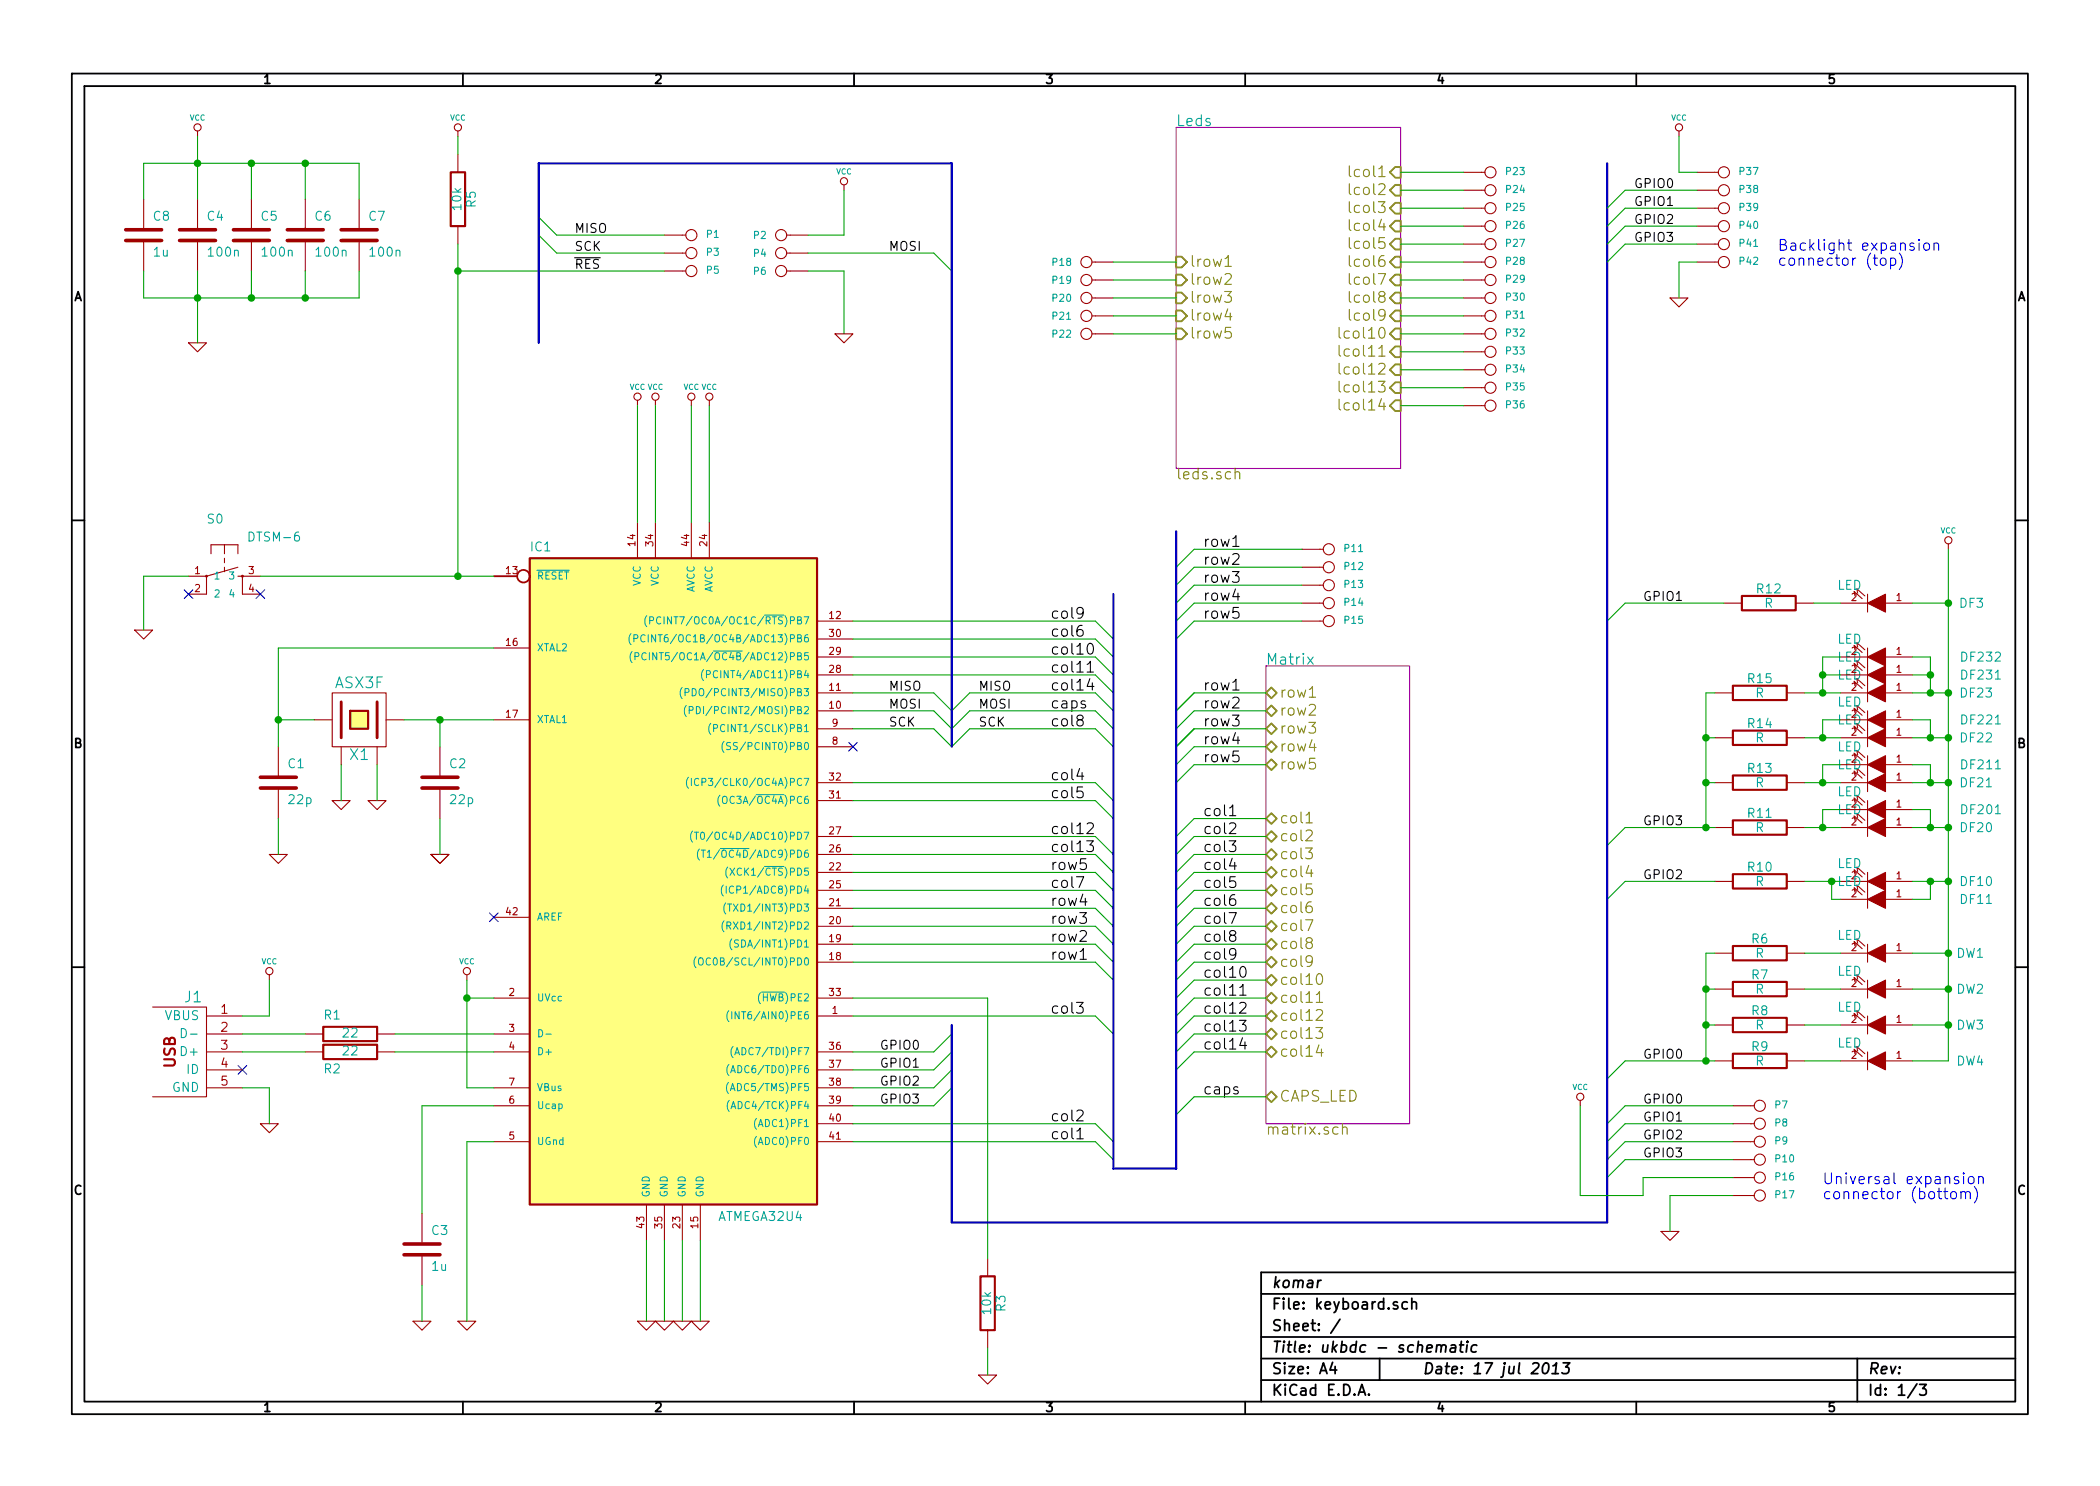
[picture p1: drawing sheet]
<svg xmlns="http://www.w3.org/2000/svg" width="297mm" height="210mm" viewBox="0 0 297 210" stroke-linecap="round" stroke-linejoin="round" font-family="sans-serif">
<g fill="none" stroke="#000" stroke-width=".25">
<path d="M10.2 10.4h276.6v189.7h-276.6zM11.9 12.2h273.2v186.1h-273.2zM65.5 10.4v1.8M120.8 10.4v1.8M176.1 10.4v1.8M231.4 10.4v1.8M10.2 73.6h1.7M285.1 73.6h1.7M10.2 136.8h1.7M285.1 136.8h1.7M65.5 198.3v1.8M120.8 198.3v1.8"/>
<path d="M176.1 198.3v1.8M178.4 183.1h106.7M178.4 189.2h106.7M178.4 195.3h106.7M178.4 192.2h106.7M186.9 181.1l-.3 .1-.2 .3M188.5 192.8l-.4 1h1M188.8 193.3v1.1M189.5 186.7l-1.3 1.9M192.1 197.4l.5-1.5 .5 1.5M192.3 197h.7M193.6 197.3h.1l-.1 .1-.1-.1h.1v.1"/>
<path d="M195.1 192.2v3.1M197.7 184.3l-.4-.1-.2 .2 .1 .2 .5 .2v.1v.2l-.2 .1-.4-.1M199.1 184.3a.48 .48 0 0 0-.7 0l-.1 .6a.48 .48 0 0 0 .8 .2M199.7 184.3a.38 .38 0 0 1 .7 .1v.8M199.7 183.7v1.5M203.2 190.4a.38 .38 0 0 1 .7 .1l-.1 .8M203.3 190.3l-.2 1M203.9 190.5a.35 .35 0 0 1 .3-.2 .35 .35 0 0 1 .3 .2l-.1 .8M205.3 190.4l.1-.1 .4 .1 .1 .1-.1 .8M205.9 190.7h-.5a.35 .35 0 0 0-.2 .5l.1 .1 .5-.1M206.5 190.3h.5M206.7 189.8l-.1 1.3v.1l.3 .1"/>
<path d="M207.5 190.3l-.1 1M207.6 189.8l-.1 .1h.1v-.1v.1M208.9 190.4a.51 .51 0 0 0-.8 .2v.6a.53 .53 0 0 0 .7 0M218.4 193a.35 .35 0 0 1 .4-.2 .35 .35 0 0 1 .2 .3 .87 .87 0 0 1-.5 1.3l-.2-.1a1.14 1.14 0 0 1 .1-1.3zM219.5 194.4h.9M219.7 193.3l.5-.5-.2 1.6M221.1 192.8h.9l-.5 .6a.38 .38 0 0 1 .4 .3v.4l-.3 .3h-.5l-.2-.2M231.4 198.3v1.8M262.7 192.2v6.1M271.1 195.8l-1.3 2M271.5 195.9h1l-.5 .6a.42 .42 0 0 1 .5 .3v.3l-.2 .2-.6 .1-.2-.1M285.1 180h-106.7v18.3"/>
</g>
<g fill="none" stroke="#00a000" stroke-width=".15">
<path d="M27.9 19.3v8.9M64.8 19.3v2.5M237.5 19.3v5.1h2.5M20.3 28.2v-5.1h30.5v5.1M20.3 38.3v3.9h30.5v-3.9M27.9 38.3v10.2M35.6 23.1v5.1M35.6 38.3v3.9M43.2 23.1v5.1M43.2 38.3v3.9M64.8 34.5v47M64.8 38.3h29.2"/>
<path d="M76.2 33.3l2.5 2.5h15.3M76.2 30.7l2.5 2.6h15.3M114.3 35.8h17.8l2.5 2.5M114.3 38.3h5.1v8.9M119.4 26.9v6.4h-5.1M157.5 37.1h8.9M157.5 39.6h8.9M198.1 24.4h8.9M198.1 26.9h8.9M198.1 29.5h8.9M198.1 32h8.9M198.1 34.5h8.9"/>
<path d="M198.1 37.1h8.9M198.1 39.6h8.9M240 26.9h-10.1l-2.6 2.6M240 29.5h-10.1l-2.6 2.5M240 32h-10.1l-2.6 2.5M240 34.5h-10.1l-2.6 2.6M240 37.1h-2.5v5.1M90.2 57.4v16.5M92.7 57.4v16.5M97.8 57.4v16.5M100.3 57.4v16.5M157.5 42.2h8.9"/>
<path d="M157.5 44.7h8.9M157.5 47.2h8.9M198.1 42.2h8.9M198.1 44.7h8.9M198.1 47.2h8.9M198.1 49.8h8.9M198.1 52.3h8.9M198.1 54.9h8.9M198.1 57.4h8.9M184.1 77.7h-15.2l-2.5 2.6M275.6 77.7v72.4h-5.1M26.7 81.5h-6.4v7.6"/>
<path d="M36.8 81.5h33M69.8 91.7h-30.4v14M120.6 98h11.5l2.5 2.6 2.6-2.6h17.7l2.6 2.6M120.6 87.9h34.3l2.6 2.5M120.6 90.4h34.3l2.6 2.6M120.6 93h34.3l2.6 2.5M120.6 95.5h34.3l2.6 2.5M179.1 98h-10.2l-2.5 2.6M184.1 80.3h-15.2l-2.5 2.5M184.1 82.8h-15.2l-2.5 2.5M184.1 85.3h-15.2l-2.5 2.6M184.1 87.9h-15.2l-2.5 2.5"/>
<path d="M242.6 98h-1.3v19.1M243.8 85.3h-13.9l-2.6 2.6M255.3 98h5M256.5 85.3h3.8M257.8 95.5h2.5M260.3 93h-2.5v5M270.5 98h5.1M270.5 95.5h2.5M270.5 93h2.5v5M270.5 85.3h5.1M39.4 101.8h5M39.4 115.8v5.1"/>
<path d="M48.3 108.2v5.1M53.3 108.2v5.1M57.1 101.8h12.7M62.2 101.8v3.9M62.2 115.8v5.1M120.6 103.1h11.5l2.5 2.6 2.6-2.6h17.7l2.6 2.6M120.6 100.6h11.5l2.5 2.5 2.6-2.5h17.7l2.6 2.5M120.6 113.3h34.3l2.6 2.5M120.6 118.4h34.3l2.6 2.5M120.6 110.7h34.3l2.6 2.6M179.1 100.6h-10.2l-2.5 2.5M179.1 103.1h-10.2l-2.5 2.6"/>
<path d="M179.1 105.7h-10.2l-2.5 2.5M179.1 108.2h-10.2l-2.5 2.5M179.1 115.8h-10.2l-2.5 2.6M179.1 118.4h-10.2l-2.5 2.5M241.3 110.7h1.3M241.3 104.4h1.3M242.6 117.1h-12.7l-2.6 2.5M255.3 110.7h5M255.3 117.1h5M255.3 104.4h5M260.3 108.2h-2.5v2.5M260.3 101.8h-2.5v2.6"/>
<path d="M260.3 114.5h-2.5v2.6M270.5 110.7h5.1M270.5 108.2h2.5v2.5M270.5 101.8h2.5v2.6M270.5 117.1h5.1M270.5 114.5h2.5v2.6M270.5 104.4h5.1M38.1 138.7v5.1h-3.8M66 138.7v15.2h3.8M120.6 120.9h34.3l2.6 2.5M120.6 123.4h34.3l2.6 2.6M120.6 126h34.3l2.6 2.5"/>
<path d="M120.6 128.5h34.3l2.6 2.6M120.6 131.1h34.3l2.6 2.5M120.6 133.6h34.3l2.6 2.5M120.6 136.1h34.3l2.6 2.6M179.1 120.9h-10.2l-2.5 2.5M179.1 123.4h-10.2l-2.5 2.6M179.1 126h-10.2l-2.5 2.5M179.1 128.5h-10.2l-2.5 2.6M179.1 131.1h-10.2l-2.5 2.5M179.1 133.6h-10.2l-2.5 2.5M179.1 136.1h-10.2l-2.5 2.6M179.1 138.7h-10.2l-2.5 2.5"/>
<path d="M241.3 139.9h1.3M242.6 124.7h-12.7l-2.6 2.5M242.6 134.9h-1.3v15.2M255.3 139.9h5M255.3 134.9h5M255.3 124.7h5M259.1 124.7v2.5h1.2M270.5 139.9h5.1M270.5 134.9h5.1M270.5 124.7h5.1M273 124.7v2.5h-2.5M34.3 153.9h3.8v5.1"/>
<path d="M34.3 148.8h8.9M34.3 146.3h8.9M55.9 148.8h13.9M55.9 146.3h13.9M66 141.2h3.8M69.8 156.5h-10.1v15.2M120.6 143.8h34.3l2.6 2.5M120.6 159h34.3l2.6 2.5M120.6 141.2h19.1v36.8M134.6 146.3l-2.5 2.5h-11.5M134.6 148.8l-2.5 2.6h-11.5M134.6 151.4l-2.5 2.5h-11.5"/>
<path d="M134.6 153.9l-2.5 2.6h-11.5M179.1 146.3h-10.2l-2.5 2.5M179.1 148.8h-10.2l-2.5 2.6M179.1 141.2h-10.2l-2.5 2.6M179.1 143.8h-10.2l-2.5 2.5M179.1 155.2h-10.2l-2.5 2.5M223.5 156.5v12.7h8.9v-2.6h12.7M241.3 145h1.3M242.6 150.1h-12.7l-2.6 2.5M245.1 156.5h-15.2l-2.6 2.5M245.1 159h-15.2l-2.6 2.5M255.3 150.1h5"/>
<path d="M255.3 145h5M270.5 145h5.1M69.8 161.5h-3.8v25.4M91.4 175.5v11.4M94 175.5v11.4M96.5 175.5v11.4M99.1 175.5v11.4M120.6 161.5h34.3l2.6 2.6M245.1 161.5h-15.2l-2.6 2.6M245.1 164.1h-15.2l-2.6 2.5M245.1 169.2h-8.9v5M59.7 181.9v5"/>
<path d="M139.7 190.7v3.9"/>
</g>
<g fill="none" stroke="#a00000" stroke-width=".15">
<path d="M27.9 18.5v.8M64.8 18.5v.8M237.5 18.5v.8M20.3 28.2v4.3M20.3 34v4.3M27.9 28.2v4.3M27.9 34v4.3M35.6 28.2v4.3M35.6 34v4.3M43.2 28.2v4.3M43.2 34v4.3M50.8 28.2v4.3"/>
<path d="M50.8 34v4.3M64.8 21.8v2.6M64.8 32v2.5M94 33.3h3M94 35.8h3M94 38.3h3M111.3 33.3h3M111.3 35.8h3M111.3 38.3h3M119.4 26.2v.7M154.4 37.1h3.1M154.4 39.6h3.1"/>
<path d="M207 37.1h3.1M207 39.6h3.1M207 24.4h3.1M207 26.9h3.1M207 29.5h3.1M207 32h3.1M207 34.5h3.1M240 37.1h3.1M240 24.4h3.1M240 26.9h3.1M240 29.5h3.1M240 32h3.1"/>
<path d="M240 34.5h3.1M26.7 48.5h2.5l-1.3 1.3zM90.2 56.6v.8M92.7 56.6v.8M97.8 56.6v.8M100.3 56.6v.8M118.1 47.2h2.5l-1.2 1.3zM154.4 42.2h3.1M154.4 44.7h3.1M154.4 47.2h3.1M207 42.2h3.1M207 44.7h3.1"/>
<path d="M207 47.2h3.1M207 49.8h3.1M207 52.3h3.1M207 54.9h3.1M207 57.4h3.1M236.2 42.2h2.6l-1.3 1.2zM29.8 78.4v-1.3h3.9v1.3M31.7 77.1v1.3M31.7 79v.6M90.2 73.9v5.1M92.7 73.9v5.1M97.8 73.9v5.1"/>
<path d="M100.3 73.9v5.1M184.1 77.7h3.1M275.6 77v.7M19 89.1h2.6l-1.3 1.3zM26.7 81.5h2.5M29.2 81.5v2.6h-2.5M31.7 80.3v.6M33.7 80.3l-4.5 1.2M33.7 81.5h3.1M34.3 81.5v2.6h2.5M47 98h7.6v7.7h-7.6zM69.8 91.7h5.1"/>
<path d="M115.6 90.4h5M115.6 98h5M115.6 87.9h5M115.6 95.5h5M115.6 93h5M184.1 87.9h3.1M184.1 80.3h3.1M184.1 82.8h3.1M184.1 85.3h3.1M242.6 98h2.5M243.8 85.3h2.6M252.7 98h2.6"/>
<path d="M254 85.3h2.5M260.3 98h3.9M260.3 95.5h3.9M260.3 93h3.9M260.3 85.3h3.9M262.4 84.3l-.1-.6 1.1 1M262.4 97l-.1-.6 1.1 1M262.4 94.5l-.1-.7 1.1 1.1M262.4 91.9l-.1-.6 1.1 1M262.8 83.9l-.2-.6 1.2 1M262.8 96.6l-.2-.6 1.2 1M262.8 94.1l-.2-.6 1.2 1"/>
<path d="M262.8 91.6l-.2-.7 1.2 1M264.2 84.1v2.5M264.2 91.7v7.6M266.7 98h3.8M266.7 95.5h3.8M266.7 93h3.8M266.7 85.3h3.8M39.4 105.7v4.3M39.4 111.5v4.3M44.4 101.8h2.6M47 113.3h2.5l-1.2 1.2zM48.3 105.7v2.5"/>
<path d="M52.1 113.3h2.5l-1.3 1.2zM53.3 105.7v2.5M54.6 101.8h2.5M62.2 105.7v4.3M62.2 111.5v4.3M69.8 101.8h5.1M115.6 105.7h5M115.6 103.1h5M115.6 100.6h5M115.6 113.3h5M115.6 110.7h5M115.6 118.4h5"/>
<path d="M242.6 110.7h2.5M242.6 117.1h2.5M242.6 104.4h2.5M252.7 110.7h2.6M252.7 117.1h2.6M252.7 104.4h2.6M260.3 101.8h3.9M260.3 110.7h3.9M260.3 117.1h3.9M260.3 104.4h3.9M260.3 114.5h3.9M260.3 108.2h3.9"/>
<path d="M262.4 116.1l-.1-.7 1.1 1.1M262.4 109.7l-.1-.6 1.1 1M262.4 103.4l-.1-.7 1.1 1.1M262.4 113.5l-.1-.6 1.1 1M262.4 107.2l-.1-.7 1.1 1.1M262.4 100.8l-.1-.6 1.1 1M262.8 115.7l-.2-.6 1.2 1M262.8 109.3l-.2-.6 1.2 1M262.8 103l-.2-.6 1.2 1M262.8 113.2l-.2-.7 1.2 1M262.8 106.8l-.2-.6 1.2 1M262.8 100.5l-.2-.7 1.2 1"/>
<path d="M264.2 100.6v5.1M264.2 106.9v5.1M264.2 113.3v5.1M266.7 101.8h3.8M266.7 110.7h3.8M266.7 117.1h3.8M266.7 104.4h3.8M266.7 114.5h3.8M266.7 108.2h3.8M38.1 137.9v.8M38.1 120.9h2.5l-1.2 1.3zM61 120.9h2.5l-1.3 1.3z"/>
<path d="M66 137.9v.8M69.8 129.8h5.1M115.6 131.1h5M115.6 128.5h5M115.6 123.4h5M115.6 126h5M115.6 120.9h5M115.6 136.1h5M115.6 133.6h5M242.6 139.9h2.5M242.6 134.9h2.5M242.6 124.7h2.5"/>
<path d="M252.7 139.9h2.6M252.7 134.9h2.6M252.7 124.7h2.6M260.3 139.9h3.9M260.3 134.9h3.9M260.3 124.7h3.9M260.3 127.2h3.9M262.4 138.9l-.1-.6 1.1 1M262.4 133.9l-.1-.7 1.1 1M262.4 123.7l-.1-.6 1.1 1M262.4 126.2l-.1-.6 1.1 1M262.8 138.6l-.2-.7 1.2 1"/>
<path d="M262.8 133.5l-.2-.7 1.2 1.1M262.8 123.3l-.2-.6 1.2 1M262.8 125.9l-.2-.7 1.2 1M264.2 123.4v5.1M264.2 133.6v2.5M264.2 138.7v2.5M266.7 139.9h3.8M266.7 134.9h3.8M266.7 124.7h3.8M266.7 127.2h3.8M21.6 142.5h7.6v12.7h-7.6M29.2 143.8h5.1"/>
<path d="M29.2 146.3h5.1M29.2 148.8h5.1M29.2 151.4h5.1M29.2 153.9h5.1M36.8 159h2.6l-1.3 1.3zM43.2 146.3h2.5M43.2 148.8h2.5M53.3 146.3h2.6M53.3 148.8h2.6M69.8 146.3h5.1M69.8 148.8h5.1M69.8 153.9h5.1"/>
<path d="M69.8 141.2h5.1M69.8 156.5h5.1M115.6 143.8h5M115.6 148.8h5M115.6 151.4h5M115.6 153.9h5M115.6 141.2h5M115.6 156.5h5M115.6 159h5M223.5 155.7v.8M242.6 150.1h2.5M242.6 145h2.5"/>
<path d="M245.1 156.5h3.1M245.1 159h3.1M252.7 150.1h2.6M252.7 145h2.6M260.3 150.1h3.9M260.3 145h3.9M262.4 149.1l-.1-.6 1.1 1M262.4 144l-.1-.6 1.1 1M262.8 148.7l-.2-.6 1.2 1M262.8 143.6l-.2-.6 1.2 1M264.2 143.8v2.5M264.2 148.8v2.6"/>
<path d="M266.7 150.1h3.8M266.7 145h3.8M59.7 171.7v4.3M59.7 177.5v4.4M69.8 161.5h5.1M91.4 170.4v5.1M94 170.4v5.1M96.5 170.4v5.1M99.1 170.4v5.1M115.6 161.5h5M139.7 178v2.6M234.9 174.2h2.6l-1.3 1.3z"/>
<path d="M245.1 161.5h3.1M245.1 164.1h3.1M245.1 166.6h3.1M245.1 169.2h3.1M58.4 186.9h2.6l-1.3 1.3zM64.8 186.9h2.5l-1.3 1.3zM90.2 186.9h2.5l-1.3 1.3zM92.7 186.9h2.5l-1.2 1.3zM95.2 186.9h2.6l-1.3 1.3zM97.8 186.9h2.5l-1.2 1.3zM138.4 194.6h2.6l-1.3 1.2zM139.7 188.2v2.5"/>
<circle cx="27.9" cy="18" r=".51"/>
<circle cx="64.8" cy="18" r=".51"/>
<circle cx="237.5" cy="18" r=".51"/>
<circle cx="97.8" cy="33.3" r=".79"/>
<circle cx="97.8" cy="35.8" r=".79"/>
<circle cx="97.8" cy="38.3" r=".79"/>
<circle cx="110.5" cy="35.8" r=".79"/>
<circle cx="110.5" cy="38.3" r=".79"/>
<circle cx="110.5" cy="33.3" r=".79"/>
<circle cx="119.4" cy="25.6" r=".51"/>
<circle cx="153.7" cy="37.1" r=".79"/>
<circle cx="153.7" cy="39.6" r=".79"/>
<circle cx="210.8" cy="34.5" r=".79"/>
<circle cx="210.8" cy="32" r=".79"/>
<circle cx="210.8" cy="37.1" r=".79"/>
<circle cx="210.8" cy="29.5" r=".79"/>
<circle cx="210.8" cy="24.4" r=".79"/>
<circle cx="210.8" cy="39.6" r=".79"/>
<circle cx="210.8" cy="26.9" r=".79"/>
<circle cx="243.8" cy="26.9" r=".79"/>
<circle cx="243.8" cy="32" r=".79"/>
<circle cx="243.8" cy="34.5" r=".79"/>
<circle cx="243.8" cy="24.4" r=".79"/>
<circle cx="243.8" cy="29.5" r=".79"/>
<circle cx="243.8" cy="37.1" r=".79"/>
<circle cx="90.2" cy="56.1" r=".51"/>
<circle cx="92.7" cy="56.1" r=".51"/>
<circle cx="97.8" cy="56.1" r=".51"/>
<circle cx="100.3" cy="56.1" r=".51"/>
<circle cx="153.7" cy="44.7" r=".79"/>
<circle cx="153.7" cy="47.2" r=".79"/>
<circle cx="153.7" cy="42.2" r=".79"/>
<circle cx="210.8" cy="47.2" r=".79"/>
<circle cx="210.8" cy="54.9" r=".79"/>
<circle cx="210.8" cy="52.3" r=".79"/>
<circle cx="210.8" cy="42.2" r=".79"/>
<circle cx="210.8" cy="49.8" r=".79"/>
<circle cx="210.8" cy="44.7" r=".79"/>
<circle cx="210.8" cy="57.4" r=".79"/>
<circle cx="188" cy="77.7" r=".79"/>
<circle cx="275.6" cy="76.4" r=".51"/>
<circle cx="188" cy="80.3" r=".79"/>
<circle cx="188" cy="82.8" r=".79"/>
<circle cx="188" cy="87.9" r=".79"/>
<circle cx="188" cy="85.3" r=".79"/>
<circle cx="38.1" cy="137.4" r=".51"/>
<circle cx="66" cy="137.4" r=".51"/>
<circle cx="223.5" cy="155.2" r=".51"/>
<circle cx="248.9" cy="156.5" r=".79"/>
<circle cx="248.9" cy="159" r=".79"/>
<circle cx="248.9" cy="161.5" r=".79"/>
<circle cx="248.9" cy="166.6" r=".79"/>
<circle cx="248.9" cy="164.1" r=".79"/>
<circle cx="248.9" cy="169.2" r=".79"/>
</g>
<path d="M26.1 83.5l1.2 1.2M27.3 83.5l-1.2 1.2M36.2 83.5l1.2 1.2M37.4 83.5l-1.2 1.2M120 105l1.3 1.3M121.3 105l-1.3 1.3M69.2 129.2l1.3 1.2M70.5 129.2l-1.3 1.2M33.7 150.8l1.2 1.2M34.9 150.8l-1.2 1.2" fill="none" stroke="#0000c0" stroke-width=".15"/>
<g fill="none" stroke="#00a0a0" stroke-width=".15">
<path d="M75.9 80.7h4.6M89.3 89.7a1.2 1.2 0 0 0 0 1.5M89.4 92.2a1.2 1.2 0 0 0 0 1.5M89.7 90.3h.4l.1-.1-.1-.3-.4-.1v1M89.8 92.9l.5-.1 .1-.1-.1-.3-.5-.1v1.1M91.2 89.9a.4 .4 0 0 0-.5 0 .4 .4 0 0 0-.1 .5 .37 .37 0 0 0 .2 .4 .37 .37 0 0 0 .4-.1M91.4 92.5a.4 .4 0 0 0-.5-.1 .4 .4 0 0 0-.1 .5 .37 .37 0 0 0 .2 .4 .37 .37 0 0 0 .4 0M91.5 87.1a1.2 1.2 0 0 0 0 1.6M91.7 89.8v1M91.9 87.8h.5l.1-.2-.1-.3h-.5v1M93.5 87.4a.4 .4 0 0 0-.5 0 .4 .4 0 0 0-.1 .5 .37 .37 0 0 0 .1 .3 .37 .37 0 0 0 .5 0M96.5 97.3a1.2 1.2 0 0 0 0 1.5"/>
<path d="M96.9 98l.5-.1 .1-.1-.1-.3-.5-.1v1M97.1 99.8a1.2 1.2 0 0 0 0 1.6M97.9 97.4a.51 .51 0 0 1 .6 .5 .51 .51 0 0 1-.6 .5zM98.5 100a.51 .51 0 0 1 .6 .5 .51 .51 0 0 1-.6 .5zM99.5 94.7a1.2 1.2 0 0 0 0 1.6M99.9 95.4h.5l.1-.2-.1-.3h-.5v1M100.9 92.1h4.1M108.1 87h2.8M185 93l.8 1M185.8 93l-.8 1M97.4 110a1.2 1.2 0 0 0 0 1.5M97.5 100.5h.5v-.2v-.3h-.5v1"/>
<path d="M97.8 110.1v1M98 117.6a1.2 1.2 0 0 0 0 1.5M98.2 117.7h.6M98.5 117.7v1.1M98.8 110.2a.4 .4 0 0 0-.5 0 .4 .4 0 0 0-.1 .5 .37 .37 0 0 0 .2 .4 .37 .37 0 0 0 .4-.1M99.2 117.9l.2-.2a.59 .59 0 0 1-.1 1.1l-.1-.1-.1-.3zM100.5 102.4a1.2 1.2 0 0 0 0 1.5M100.9 103h.5l.1-.1-.1-.3-.5-.1v1M101.8 112.5a1.2 1.2 0 0 0 0 1.6M102.3 112.7h.3l.2 .1a.68 .68 0 0 1-.2 .9l-.3-.1a.78 .78 0 0 1 0-.9zM102.4 104.9a1.2 1.2 0 0 0 0 1.5M103.3 105.1l-.4-.1-.1 .3v.2l.5 .2v.3l-.2 .1-.3-.1"/>
<path d="M107 112.4h3.9M98.5 135.4a1.2 1.2 0 0 0 0 1.5M98.9 120.1a1.2 1.2 0 0 0 0 1.6M98.9 135.6l.3-.1 .2 .2a.68 .68 0 0 1-.2 .8h-.3a.78 .78 0 0 1 0-.9zM99.2 120.3h.6M99.5 120.3v1M100.1 120.6l.2-.3v1M100.1 121.3h.5M101.9 120.1h4M102.3 125.2a1.2 1.2 0 0 0 0 1.6M102.4 130.3a1.2 1.2 0 0 0 0 1.5M102.7 127.8a1.2 1.2 0 0 0 0 1.5"/>
<path d="M102.7 125.4v1M102.8 131l.5-.1 .1-.1-.1-.3-.5-.1v1.1M102.9 127.9h.6M102.9 122.7a1.2 1.2 0 0 0 0 1.5M103 131l.4 .5M103.2 127.9v1M103.3 122.8l.6 1M103.5 132.8a1.2 1.2 0 0 0 0 1.6M103.9 122.8l-.6 1M104.4 133h-.3l-.2 .2 .1 .2 .4 .2v.3l-.1 .1h-.4M108.1 122.6h2.8M25.7 145.5a.66 .66 0 0 1 .7 .5 .66 .66 0 0 1-.4 .8h-.3z"/>
<path d="M26.9 146.3h1M76.2 145.7a.51 .51 0 0 1 .6 .5 .51 .51 0 0 1-.6 .5zM77.2 146.3h.8M103 153.2a1.2 1.2 0 0 0 0 1.5M103.1 143a1.2 1.2 0 0 0 0 1.5M103.1 150.6a1.2 1.2 0 0 0 0 1.6M103.1 155.7a1.2 1.2 0 0 0 0 1.5M103.3 154.3l.3-1 .4 1M103.4 151.8l.3-1 .3 1M103.4 156.9l.3-1.1 .4 1.1M103.5 143.1v1.1M103.7 148.1a1.2 1.2 0 0 0 0 1.5"/>
<path d="M103.9 149.2l.4-1 .3 1M104 149h.5M107 158.2a1.2 1.2 0 0 0 0 1.6M107.7 140.4h3.3M107 160.8a1.2 1.2 0 0 0 0 1.5"/>
</g>
<path d="M48.3 99.3v5.1M53.3 99.3v5.1" fill="none" stroke="#a00000" stroke-width=".41"/>
<g fill="#ffff80" stroke="#ffff80" stroke-width=".25">
<path d="M49.5 100.6h2.6v2.5h-2.6z"/>
<path d="M74.9 79h40.7v91.4h-40.7z"/>
</g>
<g fill="none" stroke="#a00000" stroke-width=".3">
<path d="M63.8 24.4h2v7.6h-2zM74.9 79h40.7v91.4h-40.7zM245.1 97h7.6v2.1h-7.6zM246.4 84.3h7.6v2.1h-7.6zM49.5 100.6h2.6v2.5h-2.6zM245.1 116.1h7.6v2h-7.6zM245.1 109.7h7.6v2.1h-7.6zM245.1 103.4h7.6v2h-7.6zM245.1 138.9h7.6v2.1h-7.6zM245.1 133.9h7.6v2h-7.6zM245.1 123.7h7.6v2h-7.6zM45.7 147.8h7.6v2.1h-7.6z"/>
<path d="M45.7 145.3h7.6v2h-7.6zM245.1 149.1h7.6v2h-7.6zM245.1 144h7.6v2h-7.6zM138.7 180.6h2v7.6h-2z"/>
</g>
<g fill="none" stroke="#000" stroke-width=".15">
<path d="M81.3 36.5h3.6M174.4 77.3h.9M153.1 88.5a.62 .62 0 0 0-.8 .6v.6a.48 .48 0 0 0 .5 .3 .48 .48 0 0 0 .4-.3l-.1-.5a.48 .48 0 0 0-.7 0l-.1 .2M153.2 86.6l-.1 .2a.5 .5 0 0 1-.8-.2l.1-.5a.48 .48 0 0 1 .7 0 1.16 1.16 0 0 1-.2 1.3l-.4 .1M153.8 94l.4-.4v1.5M153.8 95.1h.9M153.9 91.2a.36 .36 0 0 1 .4-.2 .36 .36 0 0 1 .3 .3 .77 .77 0 0 1-.4 1.3l-.2-.1a1.13 1.13 0 0 1-.1-1.3zM154.2 96l-.4 1.1h.9M154.5 96.6v1M174.4 97.6h.9M152.6 101.8l-.3-.2 .1-.3a.48 .48 0 0 1 .7 0l.1 .3a.47 .47 0 0 1-.6 .2l-.3 .3v.3a.48 .48 0 0 0 .5 .3 .48 .48 0 0 0 .4-.3v-.3l-.3-.3M152.7 108.7l-.4 1.1h1"/>
<path d="M153.1 111.3h-.7l-.1 .8 .3-.2 .5 .1 .1 .2-.1 .5a.62 .62 0 0 1-.8 0M153.7 119h1l-.5 .6a.42 .42 0 0 1 .5 .3v.3l-.2 .2-.6 .1-.2-.1M153.8 116.6l.2-.2h.4l.2 .2 .1 .3-.1 .2-.9 .9h1M173.9 119h.9l-.5 .6a.42 .42 0 0 1 .5 .3v.3l-.1 .2-.6 .1-.2-.1M173.9 116.6l.2-.2h.4l.2 .2 .1 .3-.1 .2-.8 .9h.9M173.9 115.4h.9M152.3 124h1l-.7 1.6M152.8 135.7h.9M173.9 129.1h1l-.7 1.6M174.2 132.3l-.3-.3 .1-.2a.48 .48 0 0 1 .7 0l.1 .2a.47 .47 0 0 1-.6 .3l-.3 .3v.3a.48 .48 0 0 0 .5 .3 .48 .48 0 0 0 .4-.3v-.3l-.3-.3M174.3 121.4l-.4 1.1h1M174.7 126.6a.62 .62 0 0 0-.8 .6v.6a.48 .48 0 0 0 .5 .3 .48 .48 0 0 0 .4-.3l-.1-.5a.48 .48 0 0 0-.7 0l-.1 .2"/>
<path d="M174.7 124h-.7l-.1 .8 .2-.2 .6 .1 .1 .2-.1 .5a.62 .62 0 0 1-.8 0M174.8 134.9l-.1 .1a.5 .5 0 0 1-.8-.1l.1-.5a.48 .48 0 0 1 .7 0 1.16 1.16 0 0 1-.2 1.3h-.4M175.4 139.7l.4-.4v1.5M175.5 136.9a.36 .36 0 0 1 .4-.1 .36 .36 0 0 1 .3 .3 .77 .77 0 0 1-.5 1.2l-.1-.1a1.13 1.13 0 0 1-.1-1.3zM152.3 141.8h.9l-.5 .6a.42 .42 0 0 1 .5 .3v.4l-.1 .2-.6 .1-.2-.2M152.3 157.2l.3-.1h.3l.2 .1 .1 .3-.1 .2-.8 .9h.9M175.3 144.4h1l-.6 .6a.42 .42 0 0 1 .6 .3v.3l-.2 .2-.6 .1-.2-.1M175.4 142l.2-.2h.3l.3 .2 .1 .3-.1 .2-.9 .9h1M175.4 140.8h.9M175.7 146.8l-.3 1.1h.9M176.1 147.4v1M152.3 161.1h.9"/>
</g>
<g fill="none" stroke="#a00000" stroke-width=".51">
<path d="M17.8 34h5.1M17.8 32.5h5.1M25.4 34h5.1M25.4 32.5h5.1M33 34h5.1M33 32.5h5.1M40.6 34h5.1M40.6 32.5h5.1M48.3 34h5M48.3 32.5h5M36.8 111.5h5.1M36.8 110h5.1"/>
<path d="M59.7 111.5h5.1M59.7 110h5.1M57.1 177.5h5.1M57.1 176h5.1"/>
</g>
<g fill="none" stroke="#a00000" stroke-width=".25">
<path d="M69.8 81.5h3.4"/>
<circle cx="74" cy="81.5" r=".89"/>
</g>
<path d="M166.4 18h31.7v48.3h-31.7zM179.1 94.2h20.3v64.8h-20.3z" fill="none" stroke="#a000a0" stroke-width=".15"/>
<g fill="none" stroke="#808000" stroke-width=".15">
<path d="M173.3 36.6l.4-.4v1.5M173.3 38.9l.2-.2h.4l.2 .2 .1 .2-.1 .3-.9 .8h1M173.3 37.7h.9M173.2 41.2h1l-.5 .6a.42 .42 0 0 1 .5 .3v.4l-.2 .2-.6 .1-.2-.2M173.7 43.7l-.4 1.1h.9M174.1 46.3h-.7l-.1 .8 .2-.2 .5 .1 .2 .2-.1 .5a.62 .62 0 0 1-.8 0M189.4 46.3v1.3l.2 .2M189.4 48.9v1.3l.2 .2M189.4 51.4v1.3l.2 .2M189.4 53.9v1.4l.2 .2M189.4 56.5v1.3l.2 .2M174.7 66.9a.38 .38 0 0 1 .7 .1v.8"/>
<path d="M185.2 98.6h.9M184.7 120h.9l-.5 .6a.42 .42 0 0 1 .5 .3v.3l-.1 .2-.6 .1-.2-.1M184.7 117.6l.3-.2h.3l.2 .2 .1 .3-.1 .2-.8 .9h.9M184.7 116.4h.9M184.7 130.1h1l-.7 1.6M185 133.3l-.3-.2 .1-.3a.48 .48 0 0 1 .7 0l.1 .3a.47 .47 0 0 1-.6 .2l-.3 .3v.3a.48 .48 0 0 0 .5 .3 .48 .48 0 0 0 .4-.3v-.3l-.3-.3M185.1 122.4l-.4 1.1h1M185.5 127.6a.62 .62 0 0 0-.8 .7v.5a.48 .48 0 0 0 .5 .3 .48 .48 0 0 0 .4-.3l-.1-.5a.48 .48 0 0 0-.7 0l-.1 .2M185.5 125.1h-.7l-.1 .7 .3-.2 .5 .1 .1 .3-.1 .5a.62 .62 0 0 1-.8 0M185.6 135.9l-.1 .1a.5 .5 0 0 1-.8-.1l.1-.5a.48 .48 0 0 1 .7 0 1.16 1.16 0 0 1-.2 1.3h-.4M186.3 137.9a.36 .36 0 0 1 .4-.1 .36 .36 0 0 1 .3 .3 .77 .77 0 0 1-.4 1.2l-.2-.1a1.13 1.13 0 0 1-.1-1.3zM186.1 145.4h1l-.5 .6a.42 .42 0 0 1 .5 .3v.3l-.2 .2-.6 .1-.2-.1"/>
<path d="M186.2 140.7l.4-.4v1.5M186.2 143l.2-.2h.4l.2 .2 .1 .3-.1 .2-.9 .9h1M186.2 141.8h.9M186.6 147.8l-.4 1.1h.9M186.9 148.4v1M189.9 159.6a.38 .38 0 0 1 .7 .1v.8M189.9 158.9v1.6"/>
</g>
<g fill="none" stroke="#808000" stroke-width=".25">
<path d="M166.4 36.3h.7l.8 .8-.8 .7h-.7zM166.4 38.9h.7l.8 .7-.8 .8h-.7zM196.6 37.1l.8-.8h.7v1.5h-.7zM196.6 39.6l.8-.7h.7v1.5h-.7zM197.4 26.2h.7v1.5h-.7l-.8-.8zM197.4 28.7h.7v1.5h-.7l-.8-.7zM197.4 31.2h.7v1.6h-.7l-.8-.8zM197.4 33.8h.7v1.5h-.7l-.8-.8zM197.4 23.6h.7v1.5h-.7l-.8-.7zM166.4 41.4h.7l.8 .8-.8 .7h-.7zM166.4 43.9h.7l.8 .8-.8 .8h-.7zM166.4 46.5h.7l.8 .7-.8 .8h-.7z"/>
<path d="M196.6 42.2l.8-.8h.7v1.5h-.7zM196.6 57.4l.8-.8h.7v1.6h-.7zM197.4 43.9h.7v1.6h-.7l-.8-.8zM197.4 46.5h.7v1.5h-.7l-.8-.8zM197.4 49h.7v1.5h-.7l-.8-.7zM197.4 51.6h.7v1.5h-.7l-.8-.8zM197.4 54.1h.7v1.5h-.7l-.8-.7zM179.8 97.3l.8 .7-.8 .8-.7-.8zM179.1 100.6l.7-.8 .8 .8-.8 .7zM179.1 105.7l.7-.8 .8 .8-.8 .7zM179.1 108.2l.7-.8 .8 .8-.8 .8zM179.1 115.8l.7-.7 .8 .7-.8 .8z"/>
<path d="M179.1 118.4l.7-.8 .8 .8-.8 .7zM179.8 102.4l.8 .7-.8 .8-.7-.8zM179.1 123.4l.7-.7 .8 .7-.8 .8zM179.1 128.5l.7-.7 .8 .7-.8 .8zM179.1 131.1l.7-.8 .8 .8-.8 .7zM179.1 136.1l.7-.7 .8 .7-.8 .8zM179.1 138.7l.7-.8 .8 .8-.8 .7zM179.8 120.1l.8 .8-.8 .8-.7-.8zM179.8 125.2l.8 .8-.8 .7-.7-.7zM179.8 132.8l.8 .8-.8 .8-.7-.8zM179.1 141.2l.7-.7 .8 .7-.8 .8zM179.1 143.8l.7-.8 .8 .8-.8 .7z"/>
<path d="M179.1 146.3l.7-.8 .8 .8-.8 .8zM179.1 155.2l.7-.8 .8 .8-.8 .8zM179.8 148.1l.8 .7-.8 .8-.7-.8z"/>
</g>
<g fill="#a00000" stroke="#a00000" stroke-width=".15">
<path d="M264.2 150.1l2.5-1.3v2.6z"/>
<path d="M264.2 145l2.5-1.2v2.5z"/>
<path d="M264.2 139.9l2.5-1.2v2.5z"/>
<path d="M264.2 134.9l2.5-1.3v2.5z"/>
<path d="M264.2 124.7l2.5-1.3v2.6z"/>
<path d="M264.2 117.1l2.5-1.3v2.6z"/>
<path d="M264.2 85.3l2.5-1.2v2.5z"/>
<path d="M264.2 127.2l2.5-1.2v2.5z"/>
<path d="M264.2 110.7l2.5-1.2v2.5z"/>
<path d="M264.2 104.4l2.5-1.3v2.6z"/>
<path d="M264.2 98l2.5-1.2v2.5z"/>
<path d="M264.2 114.5l2.5-1.2v2.5z"/>
<path d="M264.2 108.2l2.5-1.3v2.6z"/>
<path d="M264.2 101.8l2.5-1.2v2.5z"/>
<path d="M264.2 95.5l2.5-1.3v2.6z"/>
<path d="M264.2 93l2.5-1.3v2.5z"/>
<circle cx="29.2" cy="81.5" r=".13"/>
<circle cx="34.3" cy="81.5" r=".13"/>
</g>
<g fill="#00a000" stroke="#00a000" stroke-width=".25">
<circle cx="27.9" cy="42.2" r=".41"/>
<circle cx="35.6" cy="42.2" r=".41"/>
<circle cx="35.6" cy="23.1" r=".41"/>
<circle cx="62.2" cy="101.8" r=".41"/>
<circle cx="39.4" cy="101.8" r=".41"/>
<circle cx="43.2" cy="23.1" r=".41"/>
<circle cx="27.9" cy="23.1" r=".41"/>
<circle cx="43.2" cy="42.2" r=".41"/>
<circle cx="66" cy="141.2" r=".41"/>
<circle cx="64.8" cy="81.5" r=".41"/>
<circle cx="241.3" cy="150.1" r=".41"/>
<circle cx="241.3" cy="145" r=".41"/>
<circle cx="241.3" cy="139.9" r=".41"/>
<circle cx="275.6" cy="134.9" r=".41"/>
<circle cx="275.6" cy="139.9" r=".41"/>
<circle cx="275.6" cy="145" r=".41"/>
<circle cx="275.6" cy="124.7" r=".41"/>
<circle cx="275.6" cy="117.1" r=".41"/>
<circle cx="275.6" cy="85.3" r=".41"/>
<circle cx="259.1" cy="124.7" r=".41"/>
<circle cx="273" cy="124.7" r=".41"/>
<circle cx="241.3" cy="117.1" r=".41"/>
<circle cx="241.3" cy="110.7" r=".41"/>
<circle cx="241.3" cy="104.4" r=".41"/>
<circle cx="275.6" cy="110.7" r=".41"/>
<circle cx="275.6" cy="104.4" r=".41"/>
<circle cx="275.6" cy="98" r=".41"/>
<circle cx="257.8" cy="104.4" r=".41"/>
<circle cx="273" cy="104.4" r=".41"/>
<circle cx="273" cy="110.7" r=".41"/>
<circle cx="257.8" cy="110.7" r=".41"/>
<circle cx="257.8" cy="117.1" r=".41"/>
<circle cx="273" cy="117.1" r=".41"/>
<circle cx="257.8" cy="98" r=".41"/>
<circle cx="257.8" cy="95.5" r=".41"/>
<circle cx="273" cy="98" r=".41"/>
<circle cx="273" cy="95.5" r=".41"/>
<circle cx="64.8" cy="38.3" r=".41"/>
</g>
<path d="M227.3 23.1v149.9h-92.7v-28M76.2 48.5v-25.4h58.4v82.6M166.4 75.2v90.1h-8.9v-81.2" fill="none" stroke="#0000c0" stroke-width=".3"/>
<g fill="none" stroke="#00f" stroke-width=".15">
<path d="M266 36.7a.42 .42 0 0 1 .5-.2 .42 .42 0 0 1 .3 .3v.5a.43 .43 0 0 1-.4 .2 .43 .43 0 0 1-.4-.2zM267.4 36.6a.48 .48 0 0 1 .7 .1v.6a.48 .48 0 0 1-.7 .2M267.4 36.5v1.5M268.7 35.8a1.75 1.75 0 0 1 0 2.3M271.4 33.9v.1h.1l-.1-.1v.1M271.4 34.4v1M272.3 34.5a.42 .42 0 0 1 .6 .2v.4a.43 .43 0 0 1-.4 .3 .43 .43 0 0 1-.4-.3v-.4zM273.6 34.5a.38 .38 0 0 1 .6 .1v.8M273.6 34.4v1M276 168.8a.42 .42 0 0 1 .4-.2 .42 .42 0 0 1 .3 .3v.4a.43 .43 0 0 1-.4 .3 .43 .43 0 0 1-.4-.3zM277.4 168.8a.38 .38 0 0 1 .6 0v.8M277.4 168.6v1"/>
<path d="M277.7 166v.1l.1-.1h-.1v.1M277.7 166.5v1M278 168.8a.35 .35 0 0 1 .4-.2 .35 .35 0 0 1 .3 .2v.8M278.5 166.6a.42 .42 0 0 1 .4-.1 .42 .42 0 0 1 .3 .3v.4a.43 .43 0 0 1-.4 .3 .43 .43 0 0 1-.4-.3zM279.3 167.9a1.75 1.75 0 0 1 0 2.3M279.9 166.6a.38 .38 0 0 1 .6 .1v.8M279.9 166.5v1"/>
</g>
<g font-size="2.1" fill="#00a0a0">
<text x="166.4" y="17.9">Leds</text>
<text x="179.1" y="94.1">Matrix</text>
<text x="47.4" y="97.5">ASX3F</text>
<text x="49.5" y="107.6">X1</text>
<text x="26.1" y="141.9">J1</text>
</g>
<g font-size="2.1" fill="#808000">
<text x="191.4" y="27.7">lcol2</text>
<text x="191.4" y="25.1">lcol1</text>
<text x="191.4" y="30.2">lcol3</text>
<text x="191.4" y="32.8">lcol4</text>
<text x="191.4" y="35.3">lcol5</text>
<text x="168.3" y="37.8">lrow1</text>
<text x="168.3" y="40.4">lrow2</text>
<text x="191.4" y="37.8">lcol6</text>
<text x="191.4" y="40.4">lcol7</text>
<text x="168.3" y="42.9">lrow3</text>
<text x="168.3" y="45.5">lrow4</text>
<text x="191.4" y="42.9">lcol8</text>
<text x="191.4" y="45.5">lcol9</text>
<text x="168.3" y="48">lrow5</text>
<text x="190.2" y="48">lcol10</text>
<text x="190.2" y="50.5">lcol11</text>
<text x="190.2" y="53.1">lcol12</text>
<text x="190.2" y="55.6">lcol13</text>
<text x="190.2" y="58.2">lcol14</text>
<text x="166.4" y="67.9">leds.sch</text>
<text x="181" y="98.8">row1</text>
<text x="181" y="101.3">row2</text>
<text x="181" y="103.9">row3</text>
<text x="181" y="106.4">row4</text>
<text x="181" y="109">row5</text>
<text x="181" y="116.6">col1</text>
<text x="181" y="119.1">col2</text>
<text x="181" y="121.7">col3</text>
<text x="181" y="124.2">col4</text>
<text x="181" y="126.7">col5</text>
<text x="181" y="129.3">col6</text>
<text x="181" y="131.8">col7</text>
<text x="181" y="134.4">col8</text>
<text x="181" y="136.9">col9</text>
<text x="181" y="139.4">col10</text>
<text x="181" y="142">col11</text>
<text x="181" y="144.5">col12</text>
<text x="181" y="147.1">col13</text>
<text x="181" y="149.6">col14</text>
<text x="181" y="156">CAPS_LED</text>
<text x="179.1" y="160.6">matrix.sch</text>
</g>
<g font-size="2.1" fill="#00f">
<text x="251.5" y="35.6">Backlight expansion</text>
<text x="251.5" y="37.7">connector (top)</text>
<text x="257.8" y="167.6">Universal expansion</text>
<text x="257.8" y="169.8">connector (bottom)</text>
</g>
<g font-size="2.1">
<text x="170.2" y="77.5">row1</text>
<text x="170.2" y="80">row2</text>
<text x="170.2" y="82.5">row3</text>
<text x="148.6" y="87.6">col9</text>
<text x="170.2" y="85.1">row4</text>
<text x="170.2" y="87.6">row5</text>
<text x="148.6" y="90.2">col6</text>
<text x="148.6" y="92.7">col10</text>
<text x="148.6" y="95.2">col11</text>
<text x="148.6" y="100.3">caps</text>
<text x="148.6" y="97.8">col14</text>
<text x="170.2" y="97.8">row1</text>
<text x="170.2" y="100.3">row2</text>
<text x="148.6" y="102.9">col8</text>
<text x="170.2" y="102.9">row3</text>
<text x="170.2" y="105.4">row4</text>
<text x="170.2" y="107.9">row5</text>
<text x="148.6" y="110.5">col4</text>
<text x="148.6" y="113">col5</text>
<text x="148.6" y="118.1">col12</text>
<text x="170.2" y="115.6">col1</text>
<text x="170.2" y="118.1">col2</text>
<text x="148.6" y="123.2">row5</text>
<text x="148.6" y="120.6">col13</text>
<text x="148.6" y="125.7">col7</text>
<text x="170.2" y="120.6">col3</text>
<text x="170.2" y="123.2">col4</text>
<text x="170.2" y="125.7">col5</text>
<text x="148.6" y="130.8">row3</text>
<text x="148.6" y="128.3">row4</text>
<text x="170.2" y="128.3">col6</text>
<text x="170.2" y="130.8">col7</text>
<text x="148.6" y="135.9">row1</text>
<text x="148.6" y="133.3">row2</text>
<text x="170.2" y="133.3">col8</text>
<text x="170.2" y="135.9">col9</text>
<text x="148.6" y="143.5">col3</text>
<text x="170.2" y="138.4">col10</text>
<text x="170.2" y="141">col11</text>
<text x="170.2" y="143.5">col12</text>
<text x="170.2" y="146">col13</text>
<text x="170.2" y="148.6">col14</text>
<text x="170.2" y="154.9">caps</text>
<text x="148.6" y="158.7">col2</text>
<text x="148.6" y="161.3">col1</text>
<text x="179.9" y="185.4">File: keyboard.sch</text>
<text x="179.9" y="182.3">komar</text>
<text x="179.9" y="191.5">Title: ukbdc - schematic</text>
<text x="179.9" y="188.4">Sheet: /</text>
<text x="179.9" y="197.6">KiCad E.D.A.</text>
<text x="179.9" y="194.5">Size: A4</text>
<text x="201.2" y="194.5">Date: 17 jul 2013</text>
<text x="264.2" y="194.5">Rev:</text>
<text x="264.2" y="197.6">Id: 1/3</text>
</g>
<text font-size="2.1" fill="#a00000" x="24.9" y="151.1" transform="rotate(-90 24.9 151.1)">USB</text>
<g font-size="1.8">
<text x="37.3" y="11.9">1</text>
<text x="92.7" y="11.9">2</text>
<text x="148" y="11.9">3</text>
<text x="203.3" y="11.9">4</text>
<text x="258.6" y="11.9">5</text>
<text x="231.1" y="26.7">GPIO0</text>
<text x="231.1" y="29.2">GPIO1</text>
<text x="81.3" y="35.6">SCK</text>
<text x="81.3" y="33">MISO</text>
<text x="125.7" y="35.6">MOSI</text>
<text x="231.1" y="31.7">GPIO2</text>
<text x="231.1" y="34.3">GPIO3</text>
<text x="81.3" y="38.1">RES</text>
<text x="10.4" y="42.7">A</text>
<text x="285.3" y="42.7">A</text>
<text x="232.4" y="85.1">GPIO1</text>
<text x="125.7" y="100.3">MOSI</text>
<text x="125.7" y="97.8">MISO</text>
<text x="138.4" y="100.3">MOSI</text>
<text x="138.4" y="97.8">MISO</text>
<text x="10.4" y="105.9">B</text>
<text x="125.7" y="102.9">SCK</text>
<text x="138.4" y="102.9">SCK</text>
<text x="285.3" y="105.9">B</text>
<text x="232.4" y="116.8">GPIO3</text>
<text x="232.4" y="124.5">GPIO2</text>
<text x="124.5" y="148.6">GPIO0</text>
<text x="232.4" y="149.9">GPIO0</text>
<text x="124.5" y="151.1">GPIO1</text>
<text x="124.5" y="153.7">GPIO2</text>
<text x="124.5" y="156.2">GPIO3</text>
<text x="232.4" y="156.2">GPIO0</text>
<text x="232.4" y="158.7">GPIO1</text>
<text x="232.4" y="161.3">GPIO2</text>
<text x="232.4" y="163.8">GPIO3</text>
<text x="10.4" y="169.1">C</text>
<text x="285.3" y="169.1">C</text>
<text x="37.3" y="199.8">1</text>
<text x="92.7" y="199.8">2</text>
<text x="148" y="199.8">3</text>
<text x="203.3" y="199.8">4</text>
<text x="258.6" y="199.8">5</text>
</g>
<g font-size="1.8" fill="#00a0a0">
<text x="65.3" y="29.7" transform="rotate(-90 65.3 29.7)">10k</text>
<text x="67.4" y="29.3" transform="rotate(-90 67.4 29.3)">R5</text>
<text x="21.7" y="31.3">C8</text>
<text x="29.3" y="31.3">C4</text>
<text x="37" y="31.3">C5</text>
<text x="44.6" y="31.3">C6</text>
<text x="52.2" y="31.3">C7</text>
<text x="21.7" y="36.4">1u</text>
<text x="29.6" y="36.4">100n</text>
<text x="37.2" y="36.4">100n</text>
<text x="44.8" y="36.4">100n</text>
<text x="52.5" y="36.4">100n</text>
<text x="29.4" y="74.1">S0</text>
<text x="35.5" y="76.7">DTSM-6</text>
<text x="75.1" y="78.1">IC1</text>
<text x="259.8" y="83.5">LED</text>
<text x="248.6" y="84">R12</text>
<text x="249.6" y="86">R</text>
<text x="277.2" y="86">DF3</text>
<text x="259.8" y="93.7">LED</text>
<text x="259.8" y="91.1">LED</text>
<text x="277.5" y="93.7">DF232</text>
<text x="247.3" y="96.7">R15</text>
<text x="248.3" y="98.7">R</text>
<text x="259.8" y="96.2">LED</text>
<text x="259.8" y="100">LED</text>
<text x="277.4" y="98.7">DF23</text>
<text x="277.5" y="96.2">DF231</text>
<text x="247.3" y="103.1">R14</text>
<text x="248.3" y="105.1">R</text>
<text x="259.8" y="102.6">LED</text>
<text x="259.8" y="106.4">LED</text>
<text x="277.4" y="105.1">DF22</text>
<text x="277.5" y="102.6">DF221</text>
<text x="40.8" y="108.8">C1</text>
<text x="40.9" y="113.8">22p</text>
<text x="63.6" y="108.8">C2</text>
<text x="63.8" y="113.8">22p</text>
<text x="247.3" y="109.4">R13</text>
<text x="248.3" y="111.4">R</text>
<text x="259.8" y="108.9">LED</text>
<text x="259.8" y="112.7">LED</text>
<text x="277.4" y="111.4">DF21</text>
<text x="277.5" y="108.9">DF211</text>
<text x="247.3" y="115.8">R11</text>
<text x="248.3" y="117.8">R</text>
<text x="259.8" y="115.3">LED</text>
<text x="277.4" y="117.8">DF20</text>
<text x="277.5" y="115.3">DF201</text>
<text x="247.3" y="123.4">R10</text>
<text x="248.3" y="125.4">R</text>
<text x="259.8" y="122.9">LED</text>
<text x="259.8" y="125.4">LED</text>
<text x="277.4" y="125.4">DF10</text>
<text x="277.4" y="128">DF11</text>
<text x="247.8" y="133.5">R6</text>
<text x="248.3" y="135.6">R</text>
<text x="259.8" y="133">LED</text>
<text x="276.7" y="135.6">DW1</text>
<text x="247.8" y="143.7">R8</text>
<text x="247.8" y="138.6">R7</text>
<text x="248.3" y="140.7">R</text>
<text x="259.8" y="143.2">LED</text>
<text x="259.8" y="138.1">LED</text>
<text x="276.7" y="140.7">DW2</text>
<text x="23.3" y="144.4">VBUS</text>
<text x="25.9" y="149.5">D+</text>
<text x="45.9" y="144.3">R1</text>
<text x="48.6" y="149.4">22</text>
<text x="48.6" y="146.9">22</text>
<text x="247.8" y="148.8">R9</text>
<text x="248.3" y="145.7">R</text>
<text x="259.8" y="148.3">LED</text>
<text x="276.7" y="145.7">DW3</text>
<text x="24.3" y="154.6">GND</text>
<text x="26.4" y="152">ID</text>
<text x="45.9" y="151.9">R2</text>
<text x="248.3" y="150.8">R</text>
<text x="276.7" y="150.8">DW4</text>
<text x="101.7" y="172.8">ATMEGA32U4</text>
<text x="61.1" y="174.8">C3</text>
<text x="61.1" y="179.9">1u</text>
<text x="140.3" y="185.9" transform="rotate(-90 140.3 185.9)">10k</text>
<text x="142.3" y="185.5" transform="rotate(-90 142.3 185.5)">R3</text>
</g>
<g font-size="1.8" fill="#a00000">
<text x="31.3" y="143.5">1</text>
<text x="31.3" y="146">2</text>
<text x="31.3" y="148.6">3</text>
<text x="31.3" y="151.1">4</text>
<text x="31.3" y="153.7">5</text>
</g>
<g font-size="1.4" fill="#00a0a0">
<text x="213.1" y="24.8">P23</text>
<text x="213.1" y="27.4">P24</text>
<text x="213.1" y="29.9">P25</text>
<text x="246.1" y="24.8">P37</text>
<text x="246.1" y="27.4">P38</text>
<text x="246.1" y="29.9">P39</text>
<text x="99.9" y="33.7">P1</text>
<text x="106.6" y="33.9">P2</text>
<text x="213.1" y="32.4">P26</text>
<text x="213.1" y="35">P27</text>
<text x="246.1" y="32.4">P40</text>
<text x="246.1" y="35">P41</text>
<text x="99.9" y="36.2">P3</text>
<text x="99.9" y="38.8">P5</text>
<text x="106.6" y="36.4">P4</text>
<text x="106.6" y="38.9">P6</text>
<text x="148.9" y="37.7">P18</text>
<text x="148.9" y="40.2">P19</text>
<text x="213.1" y="37.5">P28</text>
<text x="213.1" y="40.1">P29</text>
<text x="246.1" y="37.5">P42</text>
<text x="148.9" y="42.7">P20</text>
<text x="148.9" y="45.3">P21</text>
<text x="148.9" y="47.8">P22</text>
<text x="213.1" y="42.6">P30</text>
<text x="213.1" y="45.1">P31</text>
<text x="213.1" y="47.7">P32</text>
<text x="213.1" y="50.2">P33</text>
<text x="213.1" y="52.8">P34</text>
<text x="213.1" y="55.3">P35</text>
<text x="213.1" y="57.8">P36</text>
<text x="30.2" y="82">1</text>
<text x="32.5" y="82">3</text>
<text x="75.9" y="82">RESET</text>
<text x="90.7" y="83" transform="rotate(-90 90.7 83)">VCC</text>
<text x="93.2" y="83" transform="rotate(-90 93.2 83)">VCC</text>
<text x="190.2" y="78.2">P11</text>
<text x="190.2" y="80.7">P12</text>
<text x="190.2" y="83.2">P13</text>
<text x="30.2" y="84.6">2</text>
<text x="32.5" y="84.6">4</text>
<text x="94" y="88.4">(PCINT7/OC0A/OC1C/RTS)PB7</text>
<text x="98.3" y="84" transform="rotate(-90 98.3 84)">AVCC</text>
<text x="100.8" y="84" transform="rotate(-90 100.8 84)">AVCC</text>
<text x="190.2" y="85.8">P14</text>
<text x="190.2" y="88.3">P15</text>
<text x="75.9" y="92.2">XTAL2</text>
<text x="92.2" y="90.9">(PCINT6/OC1B/OC4B/ADC13)PB6</text>
<text x="92.2" y="93.5">(PCINT5/OC1A/OC4B/ADC12)PB5</text>
<text x="98.3" y="98.5">(PDO/PCINT3/MISO)PB3</text>
<text x="99.1" y="101.1">(PDI/PCINT2/MOSI)PB2</text>
<text x="100.8" y="96">(PCINT4/ADC11)PB4</text>
<text x="75.9" y="102.4">XTAL1</text>
<text x="101.6" y="103.6">(PCINT1/SCLK)PB1</text>
<text x="103.6" y="106.2">(SS/PCINT0)PB0</text>
<text x="99.3" y="111.2">(ICP3/CLK0/OC4A)PC7</text>
<text x="102.6" y="113.8">(OC3A/OC4A)PC6</text>
<text x="99.8" y="118.9">(T0/OC4D/ADC10)PD7</text>
<text x="100.6" y="121.4">(T1/OC4D/ADC9)PD6</text>
<text x="103.9" y="123.9">(XCK1/CTS)PD5</text>
<text x="75.9" y="130.3">AREF</text>
<text x="103.5" y="126.5">(ICP1/ADC8)PD4</text>
<text x="103.6" y="131.6">(RXD1/INT2)PD2</text>
<text x="103.8" y="129">(TXD1/INT3)PD3</text>
<text x="100.3" y="136.6">(OC0B/SCL/INT0)PD0</text>
<text x="104.4" y="134.1">(SDA/INT1)PD1</text>
<text x="75.9" y="141.7">UVcc</text>
<text x="107.6" y="141.7">(HWB)PE2</text>
<text x="75.9" y="149.3">D+</text>
<text x="104.2" y="144.3">(INT6/AIN0)PE6</text>
<text x="104.5" y="149.3">(ADC7/TDI)PF7</text>
<text x="75.9" y="154.4">VBus</text>
<text x="103.8" y="151.9">(ADC6/TDO)PF6</text>
<text x="103.8" y="154.4">(ADC5/TMS)PF5</text>
<text x="75.9" y="157">Ucap</text>
<text x="103.9" y="157">(ADC4/TCK)PF4</text>
<text x="107.2" y="159.5">(ADC1)PF1</text>
<text x="251.1" y="156.9">P7</text>
<text x="251.1" y="159.4">P8</text>
<text x="251.1" y="162">P9</text>
<text x="75.9" y="162">UGnd</text>
<text x="107.2" y="162">(ADC0)PF0</text>
<text x="251.2" y="164.5">P10</text>
<text x="251.2" y="167.1">P16</text>
<text x="91.9" y="169.4" transform="rotate(-90 91.9 169.4)">GND</text>
<text x="94.5" y="169.4" transform="rotate(-90 94.5 169.4)">GND</text>
<text x="97" y="169.4" transform="rotate(-90 97 169.4)">GND</text>
<text x="99.6" y="169.4" transform="rotate(-90 99.6 169.4)">GND</text>
<text x="251.2" y="169.6">P17</text>
</g>
<g font-size="1.4" fill="#a00000">
<text x="89.9" y="77.2" transform="rotate(-90 89.9 77.2)">14</text>
<text x="92.5" y="77.2" transform="rotate(-90 92.5 77.2)">34</text>
<text x="97.5" y="77.2" transform="rotate(-90 97.5 77.2)">44</text>
<text x="100.1" y="77.2" transform="rotate(-90 100.1 77.2)">24</text>
<text x="27.6" y="81.3">1</text>
<text x="27.6" y="83.8">2</text>
<text x="35.2" y="81.3">3</text>
<text x="35.2" y="83.8">4</text>
<text x="71.6" y="81.3">13</text>
<text x="117.3" y="87.6">12</text>
<text x="261.9" y="85.1">2</text>
<text x="268.2" y="85.1">1</text>
<text x="71.6" y="91.4">16</text>
<text x="117.3" y="90.2">30</text>
<text x="117.3" y="95.2">28</text>
<text x="117.3" y="92.7">29</text>
<text x="261.9" y="95.2">2</text>
<text x="261.9" y="92.7">2</text>
<text x="268.2" y="95.2">1</text>
<text x="268.2" y="92.7">1</text>
<text x="71.6" y="101.6">17</text>
<text x="117.3" y="100.3">10</text>
<text x="117.3" y="97.8">11</text>
<text x="261.9" y="97.8">2</text>
<text x="261.9" y="101.6">2</text>
<text x="268.2" y="97.8">1</text>
<text x="268.2" y="101.6">1</text>
<text x="117.7" y="105.4">8</text>
<text x="117.7" y="102.9">9</text>
<text x="261.9" y="104.1">2</text>
<text x="261.9" y="107.9">2</text>
<text x="268.2" y="104.1">1</text>
<text x="268.2" y="107.9">1</text>
<text x="117.3" y="113">31</text>
<text x="117.3" y="110.5">32</text>
<text x="261.9" y="110.5">2</text>
<text x="268.2" y="110.5">1</text>
<text x="117.3" y="118.1">27</text>
<text x="261.9" y="116.8">2</text>
<text x="261.9" y="114.3">2</text>
<text x="268.2" y="116.8">1</text>
<text x="268.2" y="114.3">1</text>
<text x="117.3" y="123.2">22</text>
<text x="117.3" y="125.7">25</text>
<text x="117.3" y="120.6">26</text>
<text x="261.9" y="124.5">2</text>
<text x="268.2" y="124.5">1</text>
<text x="71.6" y="129.5">42</text>
<text x="117.3" y="130.8">20</text>
<text x="117.3" y="128.3">21</text>
<text x="261.9" y="127">2</text>
<text x="268.2" y="127">1</text>
<text x="117.3" y="135.9">18</text>
<text x="117.3" y="133.3">19</text>
<text x="261.9" y="134.6">2</text>
<text x="268.2" y="134.6">1</text>
<text x="72" y="141">2</text>
<text x="117.3" y="141">33</text>
<text x="117.7" y="143.5">1</text>
<text x="261.9" y="139.7">2</text>
<text x="268.2" y="139.7">1</text>
<text x="72" y="146">3</text>
<text x="72" y="148.6">4</text>
<text x="117.3" y="148.6">36</text>
<text x="261.9" y="149.9">2</text>
<text x="261.9" y="144.8">2</text>
<text x="268.2" y="149.9">1</text>
<text x="268.2" y="144.8">1</text>
<text x="72" y="153.7">7</text>
<text x="117.3" y="151.1">37</text>
<text x="117.3" y="153.7">38</text>
<text x="72" y="161.3">5</text>
<text x="72" y="156.2">6</text>
<text x="117.3" y="158.7">40</text>
<text x="117.3" y="161.3">41</text>
<text x="117.3" y="156.2">39</text>
<text x="91.2" y="173.8" transform="rotate(-90 91.2 173.8)">43</text>
<text x="93.7" y="173.8" transform="rotate(-90 93.7 173.8)">35</text>
<text x="96.3" y="173.8" transform="rotate(-90 96.3 173.8)">23</text>
<text x="98.8" y="173.8" transform="rotate(-90 98.8 173.8)">15</text>
</g>
<g font-size="1.1" fill="#00a0a0">
<text x="26.8" y="17.1">VCC</text>
<text x="63.7" y="17.1">VCC</text>
<text x="236.4" y="17.1">VCC</text>
<text x="118.3" y="24.7">VCC</text>
<text x="89.1" y="55.2">VCC VCC</text>
<text x="96.7" y="55.2">VCC VCC</text>
<text x="274.5" y="75.5">VCC</text>
<text x="37" y="136.5">VCC</text>
<text x="64.9" y="136.5">VCC</text>
<text x="222.4" y="154.2">VCC</text>
</g>
</svg>
